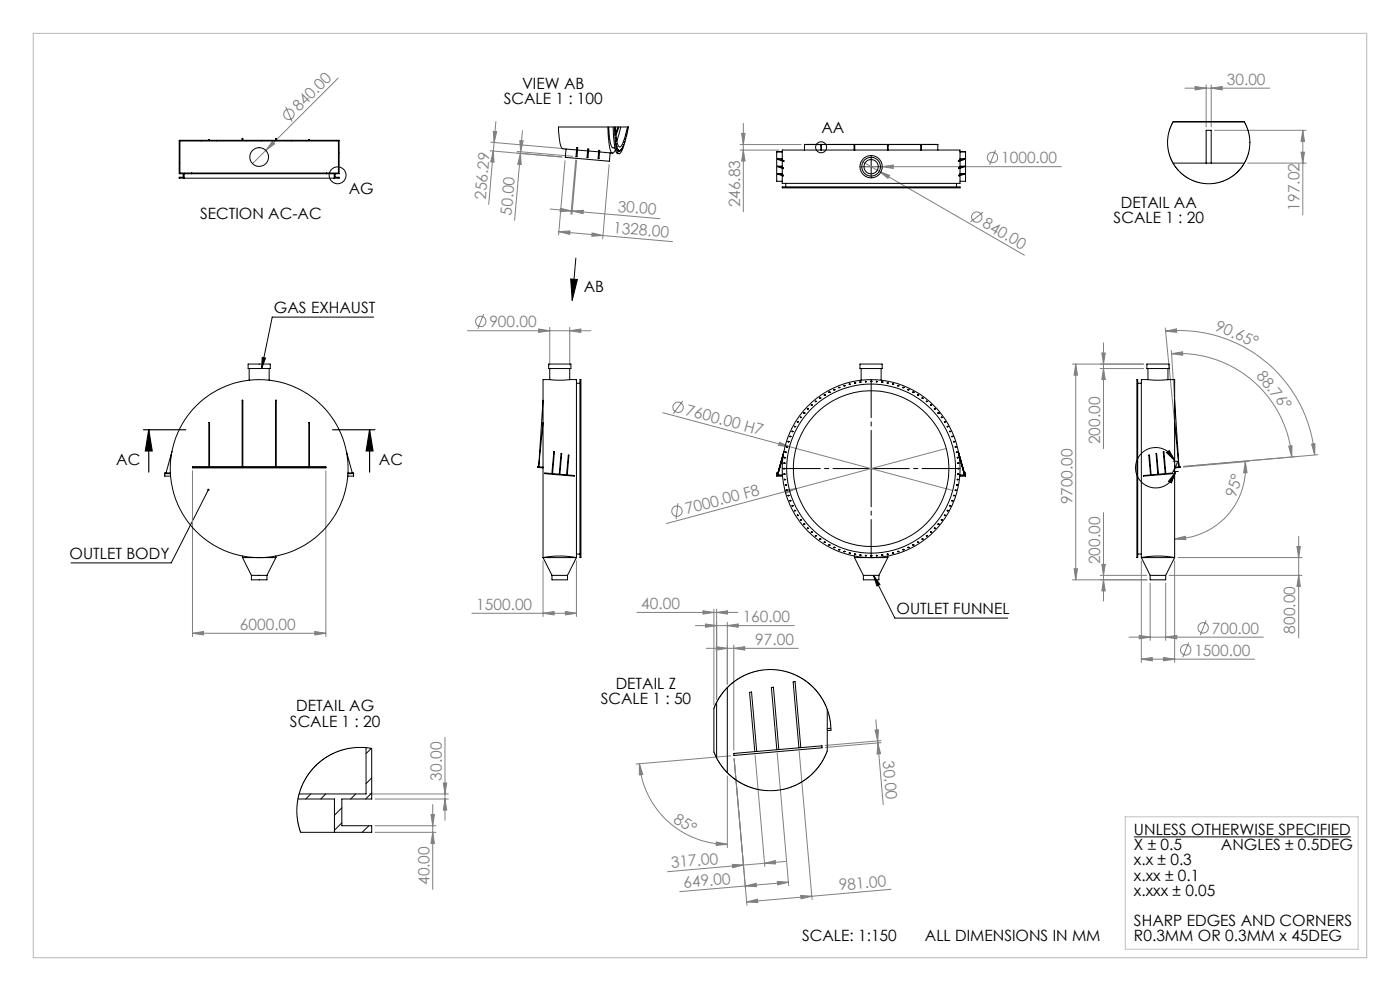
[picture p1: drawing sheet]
<svg xmlns="http://www.w3.org/2000/svg" width="420mm" height="297mm" viewBox="0 0 420 297" stroke-linecap="round" stroke-linejoin="round" font-family="sans-serif">
<g fill="none" stroke="#808080" stroke-width=".3">
<path d="M85.7 32l1.9 4.4M101.4 23.4l-25.6 25.6M148 39.4l1 .1-.8 3.2zM148.8 36.4l-.6 6.3M156.7 39.2l-.5 6.3M223 37v26.5M355.5 26.4h25.5M358.5 25.9l3.3 .5-3.3 .5zM361.8 25.4v12.7M363.4 26.4l3.2-.5v1zM363.4 25.4v12.7M364.3 39h27.5"/>
<path d="M390.8 39v25.4M390.8 39l.5 3.4h-1zM81.7 42.4l.7 .7-2.7 2zM147 45.2l21.6 1.9M147.2 42.6l21.6 1.9M148 45.3l-1.4 16M148 45.3l.2 3.3-1-.1zM148.2 42.7l-.2 2.6M155.2 45.4l16.6 1.4M156 42.2h1l-.8 3.3zM156.1 46l-1.7 20M156.1 46l.3 3.3-1.1-.1z"/>
<path d="M156.2 45.5l-.1 .5M169.5 48.2l-1.9 22.2M172.7 47.9l-1.4 16.3M173 48l-1.4 16.2M182.7 49.3l-1.9 22.3M222 45h11.7M222 43.3h18.3M222.5 40h1l-.5 3.3zM223 45l.5 3.3h-1zM258 49.9h60.4M258.9 48.6l4.9 2.8M263.8 51.4l3.1 1.2-.5 .8z"/>
<path d="M263.8 51.4l43.5 25.1M264.7 49.9l3.3-.4v1zM298.7 45l-1.8 4.4M374.3 48.9h17.5M390.3 45.6h1l-.5 3.3zM165 62.6l6.4 .6M167.6 69.4l34.2 3M167.6 69.4l3.4-.2-.1 1zM168.1 62.4l3.3 .8-3.4 .2zM171.4 63.2h.3M171.7 63.2l3.3-.2-.1 1zM171.7 63.2l26.3 2.3"/>
<path d="M177.6 69.8l3.3 .8-3.3 .2zM294.9 63.6l-3.8 2.9M140.2 99.1h37.1M145.1 94.1l-1.8 4.5M161.6 98.6l3.3 .5-3.3 .5zM164.9 98.1v11.3M170.9 99.1l3.3-.5v1zM170.9 98.1v11.3M349.6 98.3l2.7 27.4M349.7 99.3l3.3-.7v1zM349.7 99.3a40.9 40.9 0 0 1 44.7 37M321.7 109.1h21.4"/>
<path d="M322.7 109.1l.6 3.3h-1.1zM322.7 109.1v64.7M330.1 110.5h13M330.6 105.8h1l-.6 3.3zM331 102.8v31.6M331 110.5l.6 3.2h-1zM351.4 105l.9 14M351.5 106l3.3-.6v1.1zM351.5 106a33.9 33.9 0 0 1 36 30.9M198.8 123.7l38.1 10.2M204.9 120.2l-2.9 3.8M233.8 132.5l3.1 1.4-3.4-.4z"/>
<path d="M236.9 133.9l48.9 13.1M283.9 134.4l-84 22.5M373.6 138.4l.5 3.3h-1zM373.6 138.4a21.3 21.3 0 0 1-21.2 23.1M374.6 138.3l-19.6 1.7M386.6 133.7l1-.1-.1 3.3zM393.5 133.1l1-.1-.1 3.3zM395.4 136.3l-40.4 3.5 33.5-2.9M57.7 141.1v49.7M97.8 141.1v49.7M203.4 150.8l-.6 4.8M235.5 146.9l3.3-.4-3.1 1.3z"/>
<path d="M331 153.6v26.5M162.9 168.1v16.7M172.9 168.1v16.7M321.7 173.8h22.4M322.2 170.5h1.1l-.6 3.3zM330.1 172.4h14M330.6 169.2h1l-.6 3.2zM331 173.8l.6 3.3h-1zM342.4 168.1v30.4M345.1 174.8v17.1M349.7 174.8v17.1M350.7 172.4h39.9"/>
<path d="M352.4 168.1v30.4M352.4 161.5l3.2-.8 .1 1zM353.4 167.1h37.2M389.1 163.8h1l-.5 3.3zM389.6 160.8v30.4M389.6 172.4l.5 3.4h-1zM57.7 189.8l3.4-.5v1zM57.7 189.8h40.1M94.4 189.3l3.4 .5-3.4 .5zM141.6 183.8h31.3M162.9 183.8l3.3-.5v1zM169.6 183.3l3.3 .5-3.3 .5z"/>
<path d="M191.1 183.5h30.2M208.6 187.5h29.7M210.9 183.1l3.3 .4-3.3 .5zM211.7 187l3.3 .5-3.3 .5zM211.8 194.3h27.7M214.2 182.6v28.7M214.9 193.8l3.3 .5-3.3 .5zM215 183.5l3.3-.4v.9zM215 182.6v26.9M218.2 187.5l3.3-.5v1zM218.2 186.5v18.6M220.1 194.3l3.3-.5v1z"/>
<path d="M220.1 193.3v31.5M338.7 191h40.3M341.8 190.4l3.3 .6-3.3 .4zM342.4 197.6l3.3-.5v.9zM342.4 197.6h34M349.1 197.1l3.3 .5-3.3 .4zM349.7 191l3.3-.6v1zM356.6 192.5l-1.8 4.5M361.8 185.9l-1.8 4.5M262.5 218.8l1-.1-.2 3.3zM262.7 215.7l.6 6.3M110.8 237.9h23.7"/>
<path d="M112.5 239.5h22M133 234.7h1l-.5 3.2zM133.5 239.5l.5 3.3h-1zM133.5 221v24.8M191.8 228.9l1 3.2-1 .1zM191.8 228.9a26.5 26.5 0 0 0 26.4 24.1M218.2 232.5v21.5M219.2 226.5l-28.4 2.5M220.2 227.4l3.9 43.9M226.5 226.3l2.9 33.4M233.2 225.7l3.4 39.7M239.7 225.1l3.9 44.5"/>
<path d="M263.3 222v.6M263.3 222.6l1.7 18.6M263.3 222.6l.9 3.3-1.1 .1zM264.3 222l-16.7 1.4M264.3 222.6l-16.7 1.4M112.5 247.5h18.3M112.5 249.4h18.3M129.3 244.2h1l-.5 3.3zM129.8 241.1v25.5M129.8 249.4l.5 3.4h-1zM214.9 252.3l3.3 .7-3.4 .4zM219.7 259l3.3 .3-3.2 .8z"/>
<path d="M223 259.3l-22.8 2M229.4 258.7l-6.4 .6M229.4 258.7l3.2-.8 .1 1zM235.7 258.2l-6.3 .5M223.6 265.5l3.2-.8 .1 1zM224 270.3l3.3-.8v1zM233.2 264.2l3.3 .2-3.2 .8zM236.5 264.4l-32.6 2.8M240.2 268.4l3.4 .2-3.3 .8zM267.3 266.5l-43.3 3.8"/>
<circle cx="86.7" cy="34.2" r="1.55"/>
<circle cx="297.7" cy="47.2" r="1.55"/>
<circle cx="293" cy="65" r="1.54"/>
<circle cx="144.2" cy="96.3" r="1.55"/>
<circle cx="203.4" cy="122.1" r="1.56"/>
<circle cx="203.1" cy="153.2" r="1.55"/>
<circle cx="355.7" cy="194.8" r="1.56"/>
<circle cx="361" cy="188.2" r="1.55"/>
</g>
<g fill="none" stroke="#000" stroke-width=".3">
<path d="M261.3 49.9h.1M172.8 77.4l-1.1 12.6M112.1 95h-30.4l-3.2 15.5M171.2 83.6l2 .2-1.5 6.2zM78.7 107.1l1 .2-1.2 3.2zM246 119.3h.1M247.3 118.4h.1M248.7 117.5h.1M250.2 116.8h.1M251.7 116.1h.1M251.7 116.1v.1M253.3 115.6h.1"/>
<path d="M254.8 115.1h.1M256.4 114.8h.1M258.1 114.5h.1M259.7 114.4h.1M259.7 114.3v.1M261.3 114.3h.1M263 114.4h.1M263 114.3v.1M264.6 114.5h.1M266.2 114.8h.1M267.8 115.1h.1M269.4 115.6h.1"/>
<path d="M270.9 116.1h.1M271 116.1h.1M271 116.1v.1M272.5 116.8h.1M273.9 117.5h.1M275.3 118.4h.1M276.7 119.3h.1M235.2 138.8h.1M235.3 138.8h.1M235.4 137.2h.1M235.7 135.5h.1M235.7 135.5v.1"/>
<path d="M236 133.9h.1M236.5 132.4h.1M237 130.8h.1M237.7 129.3h.1M238.4 127.8h.1M239.3 126.4h.1M240.2 125.1h.1M241.2 123.8h.1M242.3 122.6h.1M243.5 121.4h.1M244.7 120.3h.1M278 120.3h.1"/>
<path d="M279.2 121.4h.1M280.4 122.6h.1M281.5 123.8h.1M282.5 125.1h.1M283.4 126.4h.1M284.2 127.8h.1M285 129.3h.1M285.6 130.8h.1M286.2 132.4h.1M286.6 133.9h.1M287 135.5h.1M287 135.5v.1"/>
<path d="M287.3 137.2h.1M287.4 138.8h.1M350 135.6l.8-.6 1.6 3zM352.4 138a6.1 6.1 0 0 0-9.6-2.5 6.1 6.1 0 0 0 .7 9.8 6.1 6.1 0 0 0 9.1-3.7M62.5 146.8l-11.1 21.9h-30.1M235.2 140.4h.1M235.2 140.4v.1M235.2 142.1h.1M235.3 142.1h.1M235.4 143.7h.1M235.7 145.3h.1M236 146.9h.1"/>
<path d="M236 146.9v.1M236.5 148.5h.1M236.5 148.5v.1M237 150.1h.1M237 150v.1M237.7 151.6h.1M238.4 153h.1M238.4 153v.1M239.3 154.4h.1M239.3 154.4v.1M240.2 155.8h.1M241.2 157.1h.1"/>
<path d="M242.3 158.3h.1M243.5 159.5h.1M261.3 140.4h.1M261.3 140.4v.1M279.2 159.5h.1M280.4 158.3h.1M281.5 157.1h.1M282.5 155.8h.1M283.4 154.4h.1M283.4 154.4v.1M284.2 153h.1M284.2 153v.1"/>
<path d="M285 151.6h.1M285.6 150.1h.1M285.6 150v.1M286.2 148.5h.1M286.2 148.5v.1M286.6 146.9h.1M286.6 146.9v.1M287 145.3h.1M287.3 143.7h.1M287.4 142.1h.1M287.5 140.4h.1M287.5 140.4v.1"/>
<path d="M352.6 141.6l-1.2 3.1-.8-.5zM244.7 160.6h.1M246 161.6h.1M247.3 162.5h.1M248.7 163.3h.1M250.2 164.1h.1M251.7 164.7h.1M253.3 165.3h.1M254.8 165.8h.1M256.4 166.1h.1M258.1 166.4h.1M259.7 166.5h.1"/>
<path d="M261.3 166.6h.1M262 172.4l2 2.8-.9 .4zM262 172.4l6.5 12.8h33.8M263 166.5h.1M264.6 166.4h.1M266.2 166.1h.1M267.8 165.8h.1M269.4 165.3h.1M270.9 164.7h.1M271 164.7h.1M272.5 164.1h.1M273.9 163.3h.1"/>
<path d="M275.3 162.5h.1M276.7 161.6h.1M278 160.6h.1M340.2 250.8h65.1"/>
<circle cx="101.3" cy="52.5" r="2.54"/>
<circle cx="246.3" cy="44.1" r="1.64"/>
</g>
<path d="M43 128.8h12.7M44.6 128.8l1 6.3h-2zM44.6 128.8v12.7M99.8 128.8h12.7M110.9 128.8l1 6.3h-2zM110.9 128.8v12.7" fill="none" stroke="#000" stroke-width=".35"/>
<path d="M261.3 140.4h-26.6M261.4 140.4v-26.7M261.4 140.5v26.6M261.4 140.4h26.6" fill="none" stroke="#000" stroke-width=".3" stroke-dasharray="15.2 1.3 1.3 1.3" stroke-dashoffset="3.8"/>
<g fill="none" stroke="#000" stroke-width=".3" stroke-dasharray="15.2 1.3 1.3 1.3">
<path d="M261.3 49.9h-3.3M261.4 49.9v-3.3M261.4 50v3.3M261.4 49.9h3.3M246 119.3h-.1M246 119.3v-.1M246 119.3v.1M246 119.3h.1M247.3 118.4h-.1M247.4 118.3v-.1M247.4 118.4v.1M247.4 118.4h.1"/>
<path d="M248.7 117.5h-.1M248.8 117.5v-.1M248.8 117.6h.1M248.8 117.5h.1M250.2 116.8h-.1M250.2 116.7h.1M250.2 116.8v.1M250.3 116.8h.1M251.7 116.1h-.1M251.7 116.1v-.1M251.7 116.2h.1M251.8 116.1h.1"/>
<path d="M253.2 115.6h.1M253.3 115.5h.1M253.3 115.6v.1M253.3 115.6h.1M254.8 115.1h-.1M254.9 115.1v-.1M254.9 115.1v.1M254.9 115.1h.1M256.4 114.8h-.1M256.5 114.7v-.1M256.5 114.8v.1M256.5 114.8h.1"/>
<path d="M258 114.5h.1M258.1 114.5v-.1M258.1 114.5v.1M258.1 114.5h.1M259.7 114.3h-.1M259.7 114.3v-.1M259.7 114.4v.1M259.7 114.3h.1M261.3 114.3h-.1M261.4 114.3v-.1M261.4 114.3v.1M261.4 114.3h.1"/>
<path d="M263 114.3h-.1M263 114.3v-.1M263 114.4v.1M263 114.3h.1M264.6 114.5h-.1M264.6 114.5v-.1M264.6 114.5v.1M264.7 114.5h.1M266.2 114.8h-.1M266.3 114.7v-.1M266.3 114.8v.1M266.3 114.8h.1"/>
<path d="M267.8 115.1h-.1M267.9 115.1v-.1M267.9 115.1v.1M267.9 115.1h.1M269.4 115.6h-.1M269.4 115.5h.1M269.4 115.6v.1M269.5 115.6h.1M270.9 116.1h.1M271 116.1v-.1M271 116.2h.1M271 116.1h.1"/>
<path d="M272.4 116.8h.1M272.5 116.7h.1M272.5 116.8v.1M272.5 116.8h.1M273.9 117.5h-.1M273.9 117.5v-.1M273.9 117.6h.1M274 117.5h.1M275.3 118.4h-.1M275.4 118.3v-.1M275.4 118.4v.1M275.4 118.4h.1"/>
<path d="M276.7 119.3h-.1M276.7 119.3v-.1M276.7 119.3v.1M276.7 119.3h.1M235.2 138.8h.1M235.3 138.8v-.1M235.3 138.8v.1M235.3 138.8h.1M235.4 137.2h-.1M235.4 137.1v-.1M235.4 137.2v.1M235.5 137.2h.1"/>
<path d="M235.7 135.5h-.1M235.7 135.5v-.1M235.7 135.6h.1M235.7 135.5h.1M236 133.9h-.1M236 133.9v-.1M236 134h.1M236.1 133.9h.1M236.5 132.4h-.1M236.5 132.3v-.1M236.5 132.4v.1M236.5 132.4h.1"/>
<path d="M237 130.8h-.1M237.1 130.8v-.1M237.1 130.8v.1M237.1 130.8h.1M237.7 129.3h-.1M237.7 129.3v-.1M237.7 129.3v.1M237.7 129.3h.1M238.4 127.8h-.1M238.5 127.8v-.1M238.5 127.9v.1M238.5 127.8h.1"/>
<path d="M239.3 126.4h-.1M239.3 126.4v-.1M239.3 126.5h.1M239.3 126.4h.1M240.2 125.1h-.1M240.2 125v-.1M240.2 125.1v.1M240.2 125.1h.1M241.2 123.8h-.1M241.2 123.7h.1M241.2 123.8v.1M241.3 123.8h.1"/>
<path d="M242.3 122.5h-.1M242.3 122.5v-.1M242.3 122.6v.1M242.3 122.5h.1M243.4 121.4h-.1M243.5 121.3h.1M243.5 121.4v.1M243.5 121.4h.1M244.7 120.3h-.1M244.7 120.3v-.1M244.7 120.3v.1M244.7 120.3h.1"/>
<path d="M278 120.3h-.1M278 120.3v-.1M278 120.3v.1M278 120.3h.1M279.2 121.4h-.1M279.2 121.3h.1M279.2 121.4v.1M279.3 121.4h.1M280.4 122.5h-.1M280.4 122.5v-.1M280.4 122.6v.1M280.4 122.5h.1"/>
<path d="M281.5 123.8h-.1M281.5 123.7h.1M281.5 123.8v.1M281.5 123.8h.1M282.5 125.1h-.1M282.5 125v-.1M282.5 125.1v.1M282.5 125.1h.1M283.4 126.4h-.1M283.4 126.4v-.1M283.4 126.5h.1M283.5 126.4h.1"/>
<path d="M284.2 127.8h-.1M284.3 127.8v-.1M284.3 127.9v.1M284.3 127.8h.1M285 129.3h-.1M285 129.3v-.1M285 129.3v.1M285 129.3h.1M285.6 130.8h-.1M285.7 130.8v-.1M285.7 130.8v.1M285.7 130.8h.1"/>
<path d="M286.2 132.4h-.1M286.2 132.3v-.1M286.2 132.4v.1M286.2 132.4h.1M286.6 133.9h-.1M286.7 133.9v-.1M286.7 134h.1M286.7 133.9h.1M287 135.5h-.1M287 135.5v-.1M287 135.6h.1M287.1 135.5h.1"/>
<path d="M287.2 137.2h.1M287.3 137.1v-.1M287.3 137.2v.1M287.3 137.2h.1M287.4 138.8h-.1M287.4 138.8v-.1M287.4 138.8v.1M287.5 138.8h.1M235.2 140.4h-.1M235.2 140.4v-.1M235.2 140.5h.1M235.2 142.1h.1"/>
<path d="M235.3 140.4h.1M235.3 142h.1M235.3 142.1v.1M235.3 142.1h.1M235.4 143.7h-.1M235.4 143.7v-.1M235.4 143.7v.1M235.5 143.7h.1M235.7 145.3h-.1M235.7 145.3v-.1M235.7 145.4h.1M235.7 145.3h.1"/>
<path d="M236 146.9h-.1M236 146.9v-.1M236 147h.1M236.1 146.9h.1M236.5 148.5h-.1M236.5 148.5v-.1M236.5 148.5v.1M236.5 148.5h.1M237 150h-.1M237.1 150v-.1M237.1 150.1v.1M237.1 150h.1"/>
<path d="M237.7 151.6h-.1M237.7 151.5v-.1M237.7 151.6v.1M237.7 151.6h.1M238.4 153h-.1M238.5 153v-.1M238.5 153v.1M238.5 153h.1M239.3 154.4h-.1M239.3 154.4v-.1M239.3 154.5h.1M239.3 154.4h.1"/>
<path d="M240.2 155.8h-.1M240.2 155.8v-.1M240.2 155.8v.1M240.2 155.8h.1M241.2 157.1h-.1M241.2 157.1v-.1M241.2 157.1v.1M241.3 157.1h.1M242.3 158.3h-.1M242.3 158.3v-.1M242.3 158.3v.1M242.3 158.3h.1"/>
<path d="M243.4 159.5h-.1M243.5 159.4h.1M243.5 159.5v.1M243.5 159.5h.1M279.2 159.5h-.1M279.2 159.4h.1M279.2 159.5v.1M279.3 159.5h.1M280.4 158.3h-.1M280.4 158.3v-.1M280.4 158.3v.1M280.4 158.3h.1"/>
<path d="M281.5 157.1h-.1M281.5 157.1v-.1M281.5 157.1v.1M281.5 157.1h.1M282.5 155.8h-.1M282.5 155.8v-.1M282.5 155.8v.1M282.5 155.8h.1M283.4 154.4h-.1M283.4 154.4v-.1M283.4 154.5h.1M283.5 154.4h.1"/>
<path d="M284.2 153h-.1M284.3 153v-.1M284.3 153v.1M284.3 153h.1M285 151.6h-.1M285 151.5v-.1M285 151.6v.1M285 151.6h.1M285.6 150h-.1M285.7 150v-.1M285.7 150.1v.1M285.7 150h.1"/>
<path d="M286.2 148.5h-.1M286.2 148.5v-.1M286.2 148.5v.1M286.2 148.5h.1M286.6 146.9h-.1M286.7 146.9v-.1M286.7 147h.1M286.7 146.9h.1M287 145.3h-.1M287 145.3v-.1M287 145.4h.1M287.1 145.3h.1"/>
<path d="M287.2 143.7h.1M287.3 143.7v-.1M287.3 143.7v.1M287.3 143.7h.1M287.4 142.1h-.1M287.4 142h.1M287.4 142.1v.1M287.5 140.4h-.1M287.5 142.1h.1M287.5 140.4v-.1M287.5 140.5h.1M287.5 140.4h.1"/>
<path d="M244.7 160.6h-.1M244.7 160.5v-.1M244.7 160.6v.1M244.7 160.6h.1M246 161.6h-.1M246 161.5h.1M246 161.6v.1M246 161.6h.1M247.3 162.5h-.1M247.4 162.5v-.1M247.4 162.5v.1M247.4 162.5h.1"/>
<path d="M248.7 163.3h-.1M248.8 163.3v-.1M248.8 163.4h.1M248.8 163.3h.1M250.2 164.1h-.1M250.2 164h.1M250.2 164.1v.1M250.3 164.1h.1M251.7 164.7h-.1M251.7 164.7v-.1M251.7 164.8h.1M251.8 164.7h.1"/>
<path d="M253.2 165.3h.1M253.3 165.2h.1M253.3 165.3v.1M253.3 165.3h.1M254.8 165.7h-.1M254.9 165.7v-.1M254.9 165.8v.1M254.9 165.7h.1M256.4 166.1h-.1M256.5 166.1v-.1M256.5 166.1v.1M256.5 166.1h.1"/>
<path d="M258 166.4h.1M258.1 166.3v-.1M258.1 166.4v.1M258.1 166.4h.1M259.7 166.5h-.1M259.7 166.5v-.1M259.7 166.5v.1M259.7 166.5h.1M261.3 166.6h-.1M261.4 166.5v-.1M261.4 166.6v.1M261.4 166.6h.1"/>
<path d="M263 166.5h-.1M263 166.5v-.1M263 166.5v.1M263 166.5h.1M264.6 166.4h-.1M264.6 166.3v-.1M264.6 166.4v.1M264.7 166.4h.1M266.2 166.1h-.1M266.3 166.1v-.1M266.3 166.1v.1M266.3 166.1h.1"/>
<path d="M267.8 165.7h-.1M267.9 165.7v-.1M267.9 165.8v.1M267.9 165.7h.1M269.4 165.3h-.1M269.4 165.2h.1M269.4 165.3v.1M269.5 165.3h.1M270.9 164.7h.1M271 164.7v-.1M271 164.8h.1M271 164.7h.1"/>
<path d="M272.4 164.1h.1M272.5 164h.1M272.5 164.1v.1M272.5 164.1h.1M273.9 163.3h-.1M273.9 163.3v-.1M273.9 163.4h.1M274 163.3h.1M275.3 162.5h-.1M275.4 162.5v-.1M275.4 162.5v.1M275.4 162.5h.1"/>
<path d="M276.7 161.6h-.1M276.7 161.5h.1M276.7 161.6v.1M276.7 161.6h.1M278 160.6h-.1M278 160.5v-.1M278 160.6v.1M278 160.6h.1"/>
</g>
<path d="M337.6 244.8h69.8v39.7h-69.8z" fill="none" stroke="#c0c0c0" stroke-width=".3"/>
<path d="M10 10h400v277h-400z" fill="none" stroke="#c0c0c0" stroke-width=".35"/>
<g fill="#000">
<path d="M171.2 83.6l2 .2-1.5 6.2z"/>
<path d="M110.9 128.8l1 6.3h-2zM44.6 128.8l1 6.3h-2z"/>
<path d="M262 172.4l2 2.8-.9 .4zM350 135.6l.8-.6 1.6 3zM352.6 141.6l-1.2 3.1-.8-.5zM78.7 107.1l1 .2-1.2 3.2zM62.3 146.5a.35 .35 0 0 0 0 .6 .35 .35 0 0 0 .5-.1 .35 .35 0 0 0-.1-.5l-.2 .3 .2-.3z"/>
</g>
<g fill="#808080">
<path d="M233.8 132.5l3.1 1.4-3.4-.4z"/>
<path d="M264.7 49.9l3.3-.4v1z"/>
<path d="M235.5 146.9l3.3-.4-3.1 1.3z"/>
<path d="M81.7 42.4l.7 .7-2.7 2z"/>
<path d="M263.8 51.4l3.1 1.2-.5 .8z"/>
<path d="M386.6 133.7l1-.1-.1 3.3zM351.5 106l3.3-.6v1.1z"/>
<path d="M393.5 133.1l1-.1-.1 3.3zM349.7 99.3l3.3-.7v1z"/>
<path d="M177.6 69.8l3.3 .8-3.3 .2zM167.6 69.4l3.4-.2-.1 1z"/>
<path d="M349.7 191l3.3-.6v1zM341.8 190.4l3.3 .6-3.3 .4zM220.1 194.3l3.3-.5v1zM214.9 193.8l3.3 .5-3.3 .5z"/>
<path d="M358.5 25.9l3.3 .5-3.3 .5zM363.4 26.4l3.2-.5v1z"/>
<path d="M161.6 98.6l3.3 .5-3.3 .5zM170.9 99.1l3.3-.5v1z"/>
<path d="M169.6 183.3l3.3 .5-3.3 .5zM162.9 183.8l3.3-.5v1z"/>
<path d="M94.4 189.3l3.4 .5-3.4 .5zM57.7 189.8l3.4-.5v1z"/>
<path d="M224 270.3l3.3-.8v1zM240.2 268.4l3.4 .2-3.3 .8z"/>
<path d="M223.6 265.5l3.2-.8 .1 1zM233.2 264.2l3.3 .2-3.2 .8z"/>
<path d="M219.7 259l3.3 .3-3.2 .8zM229.4 258.7l3.2-.8 .1 1z"/>
<path d="M352.4 161.5l3.2-.8 .1 1zM373.6 138.4l.5 3.3h-1z"/>
<path d="M156.1 46l.3 3.3-1.1-.1zM156 42.2h1l-.8 3.3z"/>
<path d="M148 39.4l1 .1-.8 3.2zM148 45.3l.2 3.3-1-.1z"/>
<path d="M389.6 172.4l.5 3.4h-1zM389.1 163.8h1l-.5 3.3z"/>
<path d="M322.2 170.5h1.1l-.6 3.3zM322.7 109.1l.6 3.3h-1.1zM223 45l.5 3.3h-1zM222.5 40h1l-.5 3.3z"/>
<path d="M129.3 244.2h1l-.5 3.3zM129.8 249.4l.5 3.4h-1z"/>
<path d="M330.6 105.8h1l-.6 3.3zM331 110.5l.6 3.2h-1zM330.6 169.2h1l-.6 3.2zM331 173.8l.6 3.3h-1zM390.8 39l.5 3.4h-1zM390.3 45.6h1l-.5 3.3zM133 234.7h1l-.5 3.2zM133.5 239.5l.5 3.3h-1z"/>
<path d="M262.5 218.8l1-.1-.2 3.3zM263.3 222.6l.9 3.3-1.1 .1z"/>
<path d="M191.8 228.9l1 3.2-1 .1zM214.9 252.3l3.3 .7-3.4 .4z"/>
<path d="M168.1 62.4l3.3 .8-3.4 .2zM171.7 63.2l3.3-.2-.1 1z"/>
<path d="M342.4 197.6l3.3-.5v.9zM349.1 197.1l3.3 .5-3.3 .4zM210.9 183.1l3.3 .4-3.3 .5zM215 183.5l3.3-.4v.9zM211.7 187l3.3 .5-3.3 .5zM218.2 187.5l3.3-.5v1z"/>
</g>
<g fill="none" stroke="#000" stroke-width=".3">
<path d="M182.4 38.1v1.8a12.9 12.9 0 0 0 1.2 5.9l.3 .1 .7-1M182.6 38.1v.4a12.4 12.4 0 0 0 1.1 5.7l.8 .1M183.9 38.1l.1 1.9a12.9 12.9 0 0 0 1.1 6l.6 .1M184.3 38.1l.1 1.9a11.7 11.7 0 0 0 1.2 6l.1 .1a4.6 4.6 0 0 0 1.7-3.3l1.2-4.7h-21.1v.5a12.9 12.9 0 0 0 1.2 5.9l4.3 .4M184.5 38.9v.3zM184.6 38.1l.1 .7a9.2 9.2 0 0 0 1.1 5.3h.1a4.3 4.3 0 0 0 1.6-3.2l.7-2.8M185.3 38.1l-.6 1.7M185.7 38.1l-.9 2.2M186.2 38.1l-1.1 4.1M188.1 39.2v.3zM188.4 38.1h.1M351.9 36.5h21.4"/>
<path d="M352 36.4h21.2l1.2 2.7 .6 3.2-.3 3.2-1.4 3.4-1.3 1.9-1.8 1.7-2.5 1.5-1.9 .7-2.5 .4-2.4-.1-2.7-.7-1.9-1-2.3-1.7-1.3-1.5-1.2-2-.9-2.5-.3-2.1 .1-2.5 .5-2.3zM53.8 53.4v-.3h1.2v-1h-1.2v-10.1h8.9v-.2l.2 .2h9.7v-.5h.2v.5h9.9v-.5h.2v.5h9.7v-.2l.3 .2h8.8v10.1h-1.2v1h1.2v.3h-1.4M53.8 53.4h1.4M54 48.7l-.2 .2M54 53.1l-.2 .3M55.2 53.4h45.1M55.3 51.9l-.3 .3M57.5 51.9h40.5M57.5 52.1h40.5M57.5 52.1h-2.3v1.3M57.5 51.9h-3.5v-9.6h47.5v9.6h-3.5M57.5 51.9v.2"/>
<path d="M60.6 42l-.2 .3M65.1 42l-.2 .3M74.1 42l-.2 .3M78.6 42l-.2 .3M87.6 42l-.3 .3M92 42l-.2 .3M98 52.1h2.3v1.3M98 51.9v.2M101 42l-.2 .3M101.7 45.8l-.2 .3M169.8 44.7l-.2 2.5 13.2 1.1 .3-2.5M173 44.2h.3l-.2 2.8h-.3z"/>
<path d="M173.3 45l3 .2M176.3 44.7h.3l-.2 2.5h-.3zM176.6 45.3l3 .2M179.6 45l.3 .1-.2 2.5-.3-.1zM179.9 45.5l3.8 .4M184.6 40.1l-.1 .3zM184.7 41.3l-.1 .3zM184.8 42.3l-.1 .2zM184.9 43.1v.3zM185.1 43.8l-.1 .3zM185.2 44.4v.3zM185.4 44.8v.3z"/>
<path d="M185.6 45v.3zM185.8 45.1v.3zM186 45v.4zM186.3 44.8l-.1 .4zM186.5 44.5v.3zM186.8 44l-.1 .3zM187 43.3v.3zM187.3 42.5v.3zM187.6 41.5l-.1 .3zM187.9 40.4l-.1 .3zM233 45.5h1.7M233.3 47.6v.2l1.9 .6v-.2"/>
<path d="M233.3 49.8v.2l1.8 .5v-.2M233.3 52v.2l1.7 .5v-.2M233.3 47.6h1.4M233.3 47.6l1.9 .6M233.3 49.8h1.4M233.3 49.8l1.8 .5M233.3 52h1.4M233.3 52l1.7 .5M234.7 50.4v1.8l.3 .3M234.7 48.2v1.8l.4 .3M234.7 52.6v2.4h53.3v-2.4M234.7 56h53.3v.3h-53.3z"/>
<path d="M234.7 45.5h-1.7v8.8h1.7M235.2 48.2l-.5-.4v-2.8h53.3v2.8l-.5 .4M235.7 55v1M241.3 45v-1.7h40v1.7M241.3 43.3h40M246.2 45v-1.4h.3v1.4M256.2 45v-1.4h.2v1.4M266.2 45v-1.4h.3v1.4M276.2 45v-1.4h.2v1.4M286.9 55v1M288 48.2v1.8l-.4 .3M288 50.4v1.8l-.3 .3"/>
<path d="M288 45.5h1.7v8.8h-1.7M288 47.6h1.3M288 49.8h1.3M288 52h1.3M288 45.5h1.7M289.3 47.6v.2l-1.8 .6v-.2M289.3 49.8v.2l-1.7 .5v-.2M289.3 52v.2l-1.6 .5v-.2M289.3 47.6l-1.8 .6M289.3 49.8l-1.7 .5M289.3 52l-1.6 .5M351.9 48.9h21.4"/>
<path d="M361.8 48.9v-9.9h1.6v9.9M74.4 109.1h6.7v1.4h-6.7zM74.8 110.5v3.4M80.8 110.5v3.4M162.9 119.9l-1.3 20 1.3-13.3M164.6 109.1h6.7v1.4h-6.7zM164.9 113.8h-2v53.3M164.9 113.8l2.1 .1 3.9-.1M164.9 110.5v3.3M170.9 113.8h2v53.3M170.9 110.5v3.3M172.9 114.9h1.1"/>
<path d="M174 113.8h.3v53.3h-.3zM258 109.1h6.7v1.4h-6.7zM258.3 110.5v3.4M264.3 110.5v3.4M341.1 113.8h.2v53.3h-.2zM341.3 114.9h1.1M344.1 109.1h6.6v1.4h-6.6zM344.4 113.8h-2v53.3M344.4 113.8l2 .1 4-.1M344.4 110.5v3.3M350.4 113.8h2v53.3M350.4 110.5v3.3"/>
<path d="M352.4 119.9l1.3 20-1.3-13.3M51.6 135.3l-1.8 6.4M57.7 139.9h40.1v.3h-40.1zM62.7 139.9v-13.3h.2v13.3M72.6 139.9v-20h.2v20M82.7 139.9v-20h.2v20M92.6 139.9v-13.3h.3v13.3M103.9 135.3l1.8 6.4M235 136.4l-1.7 5.9M235.1 135.9l-1.8 6.2M235.2 135.3l-1.9 6.7M242.3 122.4v.3z"/>
<path d="M243.4 121.3l.1 .2zM287.5 135.3l1.8 6.7M287.6 135.9l1.7 6.4M49.4 142h1.7M51.1 141.7h-1.7v1h1.8M57.7 140.1h40.1M104.4 141.7h1.7v1h-1.8M104.4 142h1.7M162.9 140l-1.6-.1v.2l1.6 .1M163.4 141.7l8.9 .8v.2l-8.9-.7zM165.6 141.9l.6-6.6 .1 .1-.5 6.6M167.8 142.1l.5-6.2h.2l-.5 6.2"/>
<path d="M170 142.3l.5-5.9h.2l-.5 5.9M233 142.5h1.7M233.3 142.1h.1M233.3 141.9v.1M233.3 142.3h.1M233.3 142.3h1.4M233.3 142h.1M233.4 141.7h-.4v1h1.8M284.2 152.9l.1 .2zM287.9 142.5h1.8M287.9 142.3h1.4M289.3 141.7h.4v1h-1.8"/>
<path d="M289.3 142.1h.1M289.3 142h.1M289.3 141.9v.1M289.3 142.3h.1M343 142.5l8.9-.8v.3l-8.9 .7zM345.3 142.3l-.5-5.9h-.2l.6 5.9M347.3 142.1l-.5-6.2h.2l.6 6.2M349.7 141.9l-.5-6.6-.2 .1 .6 6.6M352.4 140l1.6-.1v.2l-1.6 .1M72.7 167.1h5.1M72.7 166.6v.5M72.7 167.1l2.7 5.3"/>
<path d="M75.4 172.4h4.7M75.4 172.4v1.4h4.7v-1.4M77.8 167.1h5M82.8 166.6v.5M82.8 167.1l-2.7 5.3M162.9 167.1l3.9-.5 2.9 .1 3.2 .4M162.9 167.1h10M162.9 167.1l2.7 5.3M165.6 172.4h4.7M165.6 172.4v1.4h4.7v-1.4M172.9 166h1.1M172.9 167.1l-2.6 5.3"/>
<path d="M256.3 167.1h5M256.3 166.6v.5M256.3 167.1l2.7 5.3M259 172.4h4.7M259 172.4v1.4h4.7v-1.4M261.3 167.1h5M266.3 166.6v.5M266.3 167.1l-2.6 5.3M341.3 166h1.1M342.4 167.1l3.9-.5 2.8 .1 3.3 .4M342.4 167.1h10M342.4 167.1l2.7 5.3"/>
<path d="M345.1 172.4h4.6M345.1 172.4v1.4h4.6v-1.4M352.4 167.1l-2.7 5.3M215 210.5v16.7M218.2 206.1v25.5M248.2 212.6v12.5l-.5 1.1-1.9 3.3-2.4 2.7-2.8 2.1-2.9 1.5-3.8 1-3.9 .2-3-.5-3.2-1-3.2-1.9-2.7-2.3-2.2-2.8-1.5-3.1v-13.1l1-2.2 2-3 3-2.8 3.5-2.1 4-1.2 4-.3 3.8 .5 4.3 1.6 2.9 2.1 2.7 2.7 2.2 3.6 1.3 4 .4 3.6M249.3 218.8v.1M249.3 218.9h-1.1M249.3 218.3h-1.1M89.4 239.5h10.9v9.9M93.2 237.9l-1.5 1.6M94.4 229.7l1.9-1.7 1.9-1.3 4.4-1.9 4.3-.8h2.3l2.3 .3v15.2h-8.9v8h8.9v1.9h-21.3l-.8-2.6-.3-2.6v-2.4l.4-2.8 .6-2.3 1.2-2.7 1.6-2.4z"/>
<path d="M97.7 237.9l-1.5 1.6M106.7 237.9l-1.5 1.6M109.8 224.1v13.8h-20.1M111.4 224.3l-1.6 1.5M111.5 233.1l-1.7 1.7M111.5 237.7l-1.8 1.8M220.1 225.8l26.5-2.3v.6l-26.4 2.3zM227 225.2l-1.5-17.8-.6 .1 1.5 17.8M233.6 224.6l-1.6-18.7-.6 .2 1.6 18.6M240.2 224l-1.7-19.8-.6 .2 1.8 19.7M102.6 242.1l-2.3 2.2M102.6 246.6l-2.3 2.2"/>
<path d="M110.7 247.5l-2 1.9"/>
<circle cx="77.8" cy="47.1" r="2.81"/>
<circle cx="261.3" cy="50" r="3.3"/>
<circle cx="261.3" cy="50" r="2.12"/>
<circle cx="261.3" cy="50" r="2.79"/>
<circle cx="246" cy="119.3" r=".09"/>
<circle cx="247.3" cy="118.4" r=".11"/>
<circle cx="248.7" cy="117.5" r=".11"/>
<circle cx="250.2" cy="116.8" r=".09"/>
<circle cx="251.7" cy="116.1" r=".11"/>
<circle cx="253.2" cy="115.6" r=".1"/>
<circle cx="254.9" cy="115.1" r=".09"/>
<circle cx="256.5" cy="114.8" r=".1"/>
<circle cx="258.1" cy="114.5" r=".1"/>
<circle cx="259.7" cy="114.4" r=".11"/>
<circle cx="261.3" cy="114.3" r=".1"/>
<circle cx="263" cy="114.4" r=".1"/>
<circle cx="264.6" cy="114.5" r=".11"/>
<circle cx="266.3" cy="114.8" r=".1"/>
<circle cx="267.8" cy="115.1" r=".1"/>
<circle cx="269.4" cy="115.6" r=".11"/>
<circle cx="271" cy="116.1" r=".1"/>
<circle cx="272.5" cy="116.8" r=".1"/>
<circle cx="273.9" cy="117.6" r=".12"/>
<circle cx="275.3" cy="118.4" r=".11"/>
<circle cx="276.7" cy="119.3" r=".1"/>
<circle cx="235.2" cy="138.8" r=".09"/>
<circle cx="235.4" cy="137.2" r=".11"/>
<circle cx="235.7" cy="135.5" r=".1"/>
<circle cx="236" cy="133.9" r=".11"/>
<circle cx="236.5" cy="132.4" r=".08"/>
<circle cx="237" cy="130.8" r=".1"/>
<circle cx="237.7" cy="129.3" r=".1"/>
<circle cx="238.4" cy="127.9" r=".1"/>
<circle cx="239.3" cy="126.4" r=".11"/>
<circle cx="240.2" cy="125.1" r=".11"/>
<circle cx="241.2" cy="123.8" r=".11"/>
<circle cx="244.7" cy="120.3" r=".11"/>
<circle cx="278" cy="120.3" r=".11"/>
<circle cx="279.2" cy="121.4" r=".11"/>
<circle cx="280.4" cy="122.6" r=".11"/>
<circle cx="281.5" cy="123.8" r=".1"/>
<circle cx="282.5" cy="125.1" r=".1"/>
<circle cx="283.4" cy="126.4" r=".11"/>
<circle cx="284.2" cy="127.9" r=".09"/>
<circle cx="285" cy="129.3" r=".1"/>
<circle cx="285.6" cy="130.8" r=".1"/>
<circle cx="286.2" cy="132.4" r=".11"/>
<circle cx="286.7" cy="133.9" r=".11"/>
<circle cx="287" cy="135.6" r=".1"/>
<circle cx="287.3" cy="137.2" r=".11"/>
<circle cx="287.4" cy="138.8" r=".11"/>
<circle cx="77.8" cy="140.4" r="26.7"/>
<circle cx="235.2" cy="140.4" r=".11"/>
<circle cx="235.2" cy="142.1" r=".1"/>
<circle cx="235.4" cy="143.7" r=".1"/>
<circle cx="235.7" cy="145.4" r=".1"/>
<circle cx="236" cy="146.9" r=".1"/>
<circle cx="236.5" cy="148.5" r=".11"/>
<circle cx="237" cy="150.1" r=".1"/>
<circle cx="237.7" cy="151.6" r=".1"/>
<circle cx="238.4" cy="153" r=".1"/>
<circle cx="239.3" cy="154.5" r=".1"/>
<circle cx="240.2" cy="155.8" r=".1"/>
<circle cx="241.2" cy="157.1" r=".09"/>
<circle cx="242.3" cy="158.3" r=".11"/>
<circle cx="243.4" cy="159.5" r=".11"/>
<circle cx="261.3" cy="140.4" r="26.7"/>
<circle cx="261.3" cy="140.4" r="25.3"/>
<circle cx="261.3" cy="140.4" r="23.3"/>
<circle cx="279.2" cy="159.5" r=".11"/>
<circle cx="280.4" cy="158.3" r=".11"/>
<circle cx="281.5" cy="157.1" r=".08"/>
<circle cx="282.5" cy="155.8" r=".1"/>
<circle cx="283.4" cy="154.4" r=".11"/>
<circle cx="285" cy="151.6" r=".1"/>
<circle cx="285.6" cy="150.1" r=".11"/>
<circle cx="286.2" cy="148.5" r=".1"/>
<circle cx="286.7" cy="146.9" r=".09"/>
<circle cx="287" cy="145.4" r=".1"/>
<circle cx="287.3" cy="143.7" r=".1"/>
<circle cx="287.4" cy="142.1" r=".1"/>
<circle cx="287.5" cy="140.4" r=".1"/>
<circle cx="244.7" cy="160.6" r=".12"/>
<circle cx="246" cy="161.6" r=".1"/>
<circle cx="247.3" cy="162.5" r=".11"/>
<circle cx="248.7" cy="163.3" r=".1"/>
<circle cx="250.2" cy="164.1" r=".09"/>
<circle cx="251.7" cy="164.7" r=".11"/>
<circle cx="253.2" cy="165.3" r=".1"/>
<circle cx="254.8" cy="165.8" r=".1"/>
<circle cx="256.4" cy="166.1" r=".11"/>
<circle cx="258.1" cy="166.4" r=".11"/>
<circle cx="259.7" cy="166.5" r=".09"/>
<circle cx="261.3" cy="166.6" r=".1"/>
<circle cx="263" cy="166.5" r=".1"/>
<circle cx="264.6" cy="166.4" r=".11"/>
<circle cx="266.2" cy="166.1" r=".1"/>
<circle cx="267.8" cy="165.8" r=".11"/>
<circle cx="269.4" cy="165.3" r=".11"/>
<circle cx="271" cy="164.7" r=".1"/>
<circle cx="272.5" cy="164.1" r=".1"/>
<circle cx="273.9" cy="163.3" r=".1"/>
<circle cx="275.3" cy="162.5" r=".11"/>
<circle cx="276.7" cy="161.6" r=".1"/>
<circle cx="278" cy="160.6" r=".1"/>
</g>
<g font-size="4.7">
<text x="156.6" y="26.6">VIEW AB</text>
<text x="151.1" y="31.1">SCALE 1 : 100</text>
<text x="246.4" y="39.8">AA</text>
<text x="104.6" y="58.1">AG</text>
<text x="60" y="65.6">SECTION AC-AC</text>
<text x="336.3" y="62.3">DETAIL AA</text>
<text x="334.1" y="66.8">SCALE 1 : 20</text>
<text x="175.1" y="87.5">AB</text>
<text x="82.2" y="93.9">GAS EXHAUST</text>
<text x="34.9" y="139.3">AC</text>
<text x="113.7" y="139.3">AC</text>
<text x="351.7" y="141.5">Z</text>
<text x="20.9" y="167.6">OUTLET BODY</text>
<text x="269" y="184.1">OUTLET FUNNEL</text>
<text x="184.7" y="206.5">DETAIL Z</text>
<text x="88.8" y="213.2">DETAIL AG</text>
<text x="180.2" y="211.1">SCALE 1 : 50</text>
<text x="87" y="217.7">SCALE 1 : 20</text>
<text x="340.2" y="250.3">UNLESS OTHERWISE SPECIFIED</text>
<text x="340.2" y="254.8">X ± 0.5</text>
<text x="366.3" y="254.8">ANGLES ± 0.5DEG</text>
<text x="340.2" y="259.4">x.x ± 0.3</text>
<text x="340.2" y="263.9">x.xx ± 0.1</text>
<text x="340.2" y="268.4">x.xxx ± 0.05</text>
<text x="240.6" y="282">SCALE: 1:150</text>
<text x="277.5" y="282">ALL DIMENSIONS IN MM</text>
<text x="340.2" y="277.5">SHARP EDGES AND CORNERS</text>
<text x="340.2" y="282">R0.3MM OR 0.3MM x 45DEG</text>
</g>
<g font-size="4.7" fill="#808080">
<text x="368" y="25.4">30.00</text>
<text x="89.7" y="33.6" transform="rotate(-45 89.7 33.6)">840.00</text>
<text x="300.3" y="48.9">1000.00</text>
<text x="145.7" y="59.9" transform="rotate(-85 145.7 59.9)">256.29</text>
<text x="153.5" y="64.6" transform="rotate(-85 153.5 64.6)">50.00</text>
<text x="185.2" y="63.4" transform="rotate(5 185.2 63.4)">30.00</text>
<text x="222" y="62.2" transform="rotate(-90 222 62.2)">246.83</text>
<text x="389.8" y="63.1" transform="rotate(-90 389.8 63.1)">197.02</text>
<text x="183.8" y="69.8" transform="rotate(5 183.8 69.8)">1328.00</text>
<text x="294.4" y="67.8" transform="rotate(30 294.4 67.8)">840.00</text>
<text x="146.8" y="98">900.00</text>
<text x="364.3" y="98.8" transform="rotate(24 364.3 98.8)">90.65°</text>
<text x="376.7" y="112.7" transform="rotate(51 376.7 112.7)">88.76°</text>
<text x="205.5" y="124.4" transform="rotate(15 205.5 124.4)">7600.00 H7</text>
<text x="330.1" y="133.1" transform="rotate(-90 330.1 133.1)">200.00</text>
<text x="370.8" y="149.4" transform="rotate(-73 370.8 149.4)">95°</text>
<text x="206" y="154.2" transform="rotate(-15 206 154.2)">7000.00 F8</text>
<text x="321.7" y="151.2" transform="rotate(-90 321.7 151.2)">9700.00</text>
<text x="330.1" y="169.1" transform="rotate(-90 330.1 169.1)">200.00</text>
<text x="142.9" y="182.7">1500.00</text>
<text x="192.4" y="182.5">40.00</text>
<text x="72" y="188.7">6000.00</text>
<text x="222.8" y="186.5">160.00</text>
<text x="363.5" y="189.9">700.00</text>
<text x="388.6" y="189.9" transform="rotate(-90 388.6 189.9)">800.00</text>
<text x="226.6" y="193.3">97.00</text>
<text x="358.3" y="196.5">1500.00</text>
<text x="132.5" y="233.9" transform="rotate(-90 132.5 233.9)">30.00</text>
<text x="264.9" y="228.2" transform="rotate(85 264.9 228.2)">30.00</text>
<text x="201.7" y="246.3" transform="rotate(32 201.7 246.3)">85°</text>
<text x="201.4" y="260.1" transform="rotate(-5 201.4 260.1)">317.00</text>
<text x="128.8" y="265.3" transform="rotate(-90 128.8 265.3)">40.00</text>
<text x="205.1" y="266.1" transform="rotate(-5 205.1 266.1)">649.00</text>
<text x="251.8" y="266.8" transform="rotate(-5 251.8 266.8)">981.00</text>
</g>
</svg>
